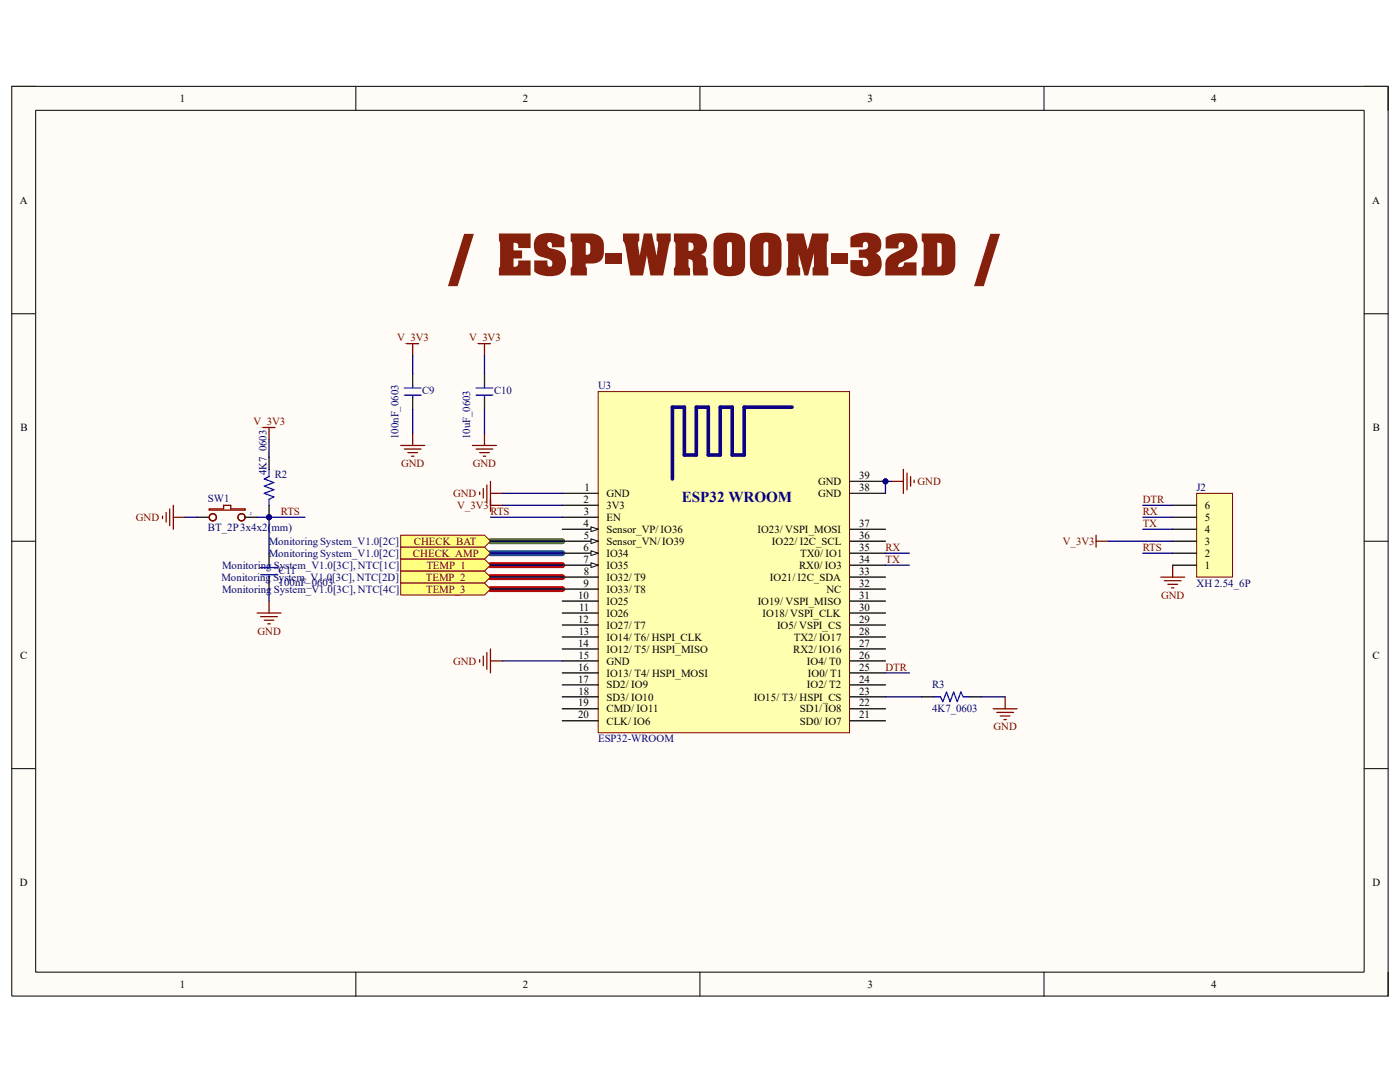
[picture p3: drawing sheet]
<svg xmlns="http://www.w3.org/2000/svg" width="279mm" height="216mm" viewBox="0 0 279 216" stroke-linecap="round" stroke-linejoin="round" font-family="sans-serif">
<path d="M2.3 17.2h274.7v181.6h-274.7z" fill-rule="evenodd" fill="#fffcf8"/>
<path d="M2.3 17.2h274.7v181.6h-274.7z" fill="none" stroke="#000" stroke-width=".2"/>
<path d="M7.1 22h265.1v172h-265.1z" fill-rule="evenodd" fill="#fffcf8"/>
<g fill="none" stroke="#000" stroke-width=".2">
<path d="M2.3 17.2h4.8M71 17.2v4.8M139.7 17.2v4.8M208.4 17.2v4.8M272.2 17.2h4.8v4.8M7.1 22h265.1v172h-265.1zM2.3 62.6h4.8M272.2 62.6h4.8M2.3 108h4.8M272.2 108h4.8M2.3 153.4h4.8M272.2 153.4h4.8"/>
<path d="M71 194v4.8M139.7 194v4.8M208.4 194v4.8M277 194v4.8"/>
</g>
<path d="M97.9 108h14.3" fill="none" stroke="#38761d" stroke-width="1.2"/>
<path d="M97.9 110.4h14.3" fill="none" stroke="#0b5394" stroke-width="1.2"/>
<path d="M97.9 112.8h14.3M97.9 115.2h14.3M97.9 117.5h14.3" fill="none" stroke="#c00" stroke-width="1.2"/>
<g fill="none" stroke="#800000" stroke-width=".25">
<path d="M95.7 98.2v.5M96.5 97.5v1.9M97.2 96.8v3.3M97.9 96v6M97.9 98.4h2.4M177.9 96.1h2.4M180.3 93.7v4.7M181 94.4v3.3M181.7 95.1v1.9M182.4 95.8v.5M97.9 100.8h2.4M218.7 106.8v2.4"/>
<path d="M218.7 108h2.4M231.6 115.2h4.8M232.4 115.9h3.3M233.1 116.6h1.9M233.8 117.3h.5M234 112.8v2.4M95.7 131.6v.5M96.5 130.9v1.9M97.2 130.2v3.4M97.9 129.5v4.8M97.9 131.9h2.4"/>
</g>
<path d="M183.9 139h2.4M193.4 139h2.4" fill="none" stroke="#000" stroke-width=".25"/>
<path d="M186.3 139h1.4l.5 1 .7-1.9 .7 1.9 .7-1.9 .7 1.9 .8-1.9 .4 .9h1.2" fill="none" stroke="#00f" stroke-width=".25"/>
<circle cx="176.7" cy="96.1" r=".48" fill="#000080"/>
<circle cx="176.7" cy="96.1" r=".48" fill="none" stroke="#000080" stroke-width=".2"/>
<path d="M119.4 78.1h50.1v68.1h-50.1z" fill-rule="evenodd" fill="#ffffb0"/>
<path d="M119.4 78.1h50.1v68.1h-50.1z" fill="none" stroke="#800000" stroke-width=".2"/>
<path d="M158.1 81.2h-9.6v9.6h-2.4v-9.6h-2.4v9.6h-2.3v-9.6h-2.4v9.6h-2.4v-9.6h-2.4v14.4" fill="none" stroke="#0c0087" stroke-width=".72"/>
<path d="M112.2 98.4h7.2M112.2 100.8h7.2M112.2 103.2h7.2M112.2 105.6h7.2" fill="none" stroke="#000" stroke-width=".25"/>
<path d="M117.9 105.1l1.5 .5-1.5 .5z" fill="#f8fcff"/>
<path d="M117.9 105.1l1.5 .5-1.5 .5z" fill="none" stroke="#000" stroke-width=".2"/>
<path d="M112.2 108h7.2" fill="none" stroke="#000" stroke-width=".25"/>
<path d="M117.9 107.5l1.5 .5-1.5 .5z" fill="#f8fcff"/>
<path d="M117.9 107.5l1.5 .5-1.5 .5z" fill="none" stroke="#000" stroke-width=".2"/>
<path d="M112.2 110.4h7.2" fill="none" stroke="#000" stroke-width=".25"/>
<path d="M117.9 109.9l1.5 .5-1.5 .5z" fill="#f8fcff"/>
<path d="M117.9 109.9l1.5 .5-1.5 .5z" fill="none" stroke="#000" stroke-width=".2"/>
<path d="M112.2 112.8h7.2" fill="none" stroke="#000" stroke-width=".25"/>
<path d="M117.9 112.3l1.5 .5-1.5 .4z" fill="#f8fcff"/>
<path d="M117.9 112.3l1.5 .5-1.5 .4z" fill="none" stroke="#000" stroke-width=".2"/>
<g fill="none" stroke="#000" stroke-width=".25">
<path d="M169.5 96.1h7.2M112.2 115.2h7.2M112.2 117.5h7.2M112.2 119.9h7.2M112.2 122.3h7.2M112.2 124.7h7.2M112.2 127.1h7.2M112.2 129.5h7.2M112.2 131.9h7.2M112.2 134.3h7.2M112.2 136.7h7.2M112.2 139h7.2"/>
<path d="M112.2 141.4h7.2M112.2 143.8h7.2"/>
</g>
<circle cx="176.7" cy="96.1" r=".48" fill="#000080"/>
<circle cx="176.7" cy="96.1" r=".48" fill="none" stroke="#000080" stroke-width=".2"/>
<g fill="none" stroke="#000" stroke-width=".25">
<path d="M169.5 98.4h7.2M169.5 105.6h7.2M169.5 108h7.2M169.5 110.4h7.2M169.5 112.8h7.2M169.5 115.2h7.2M169.5 117.5h7.2M169.5 119.9h7.2M169.5 122.3h7.2M169.5 124.7h7.2M169.5 127.1h7.2M169.5 129.5h7.2"/>
<path d="M169.5 131.9h7.2M169.5 134.3h7.2M169.5 136.7h7.2M169.5 139h7.2M169.5 141.4h7.2M169.5 143.8h7.2"/>
</g>
<path d="M238.8 98.4h7.2v16.8h-7.2z" fill-rule="evenodd" fill="#ffffb0"/>
<path d="M238.8 98.4h7.2v16.8h-7.2z" fill="none" stroke="#800000" stroke-width=".2"/>
<path d="M234 112.8h4.8M234 110.4h4.8M234 108h4.8M234 105.6h4.8M234 103.2h4.8M234 100.8h4.8" fill="none" stroke="#000" stroke-width=".25"/>
<circle cx="53.7" cy="103.2" r=".48" fill="#000080"/>
<circle cx="53.7" cy="103.2" r=".48" fill="none" stroke="#000080" stroke-width=".2"/>
<path d="M53.7 100.8v2.4" fill="none" stroke="#000" stroke-width=".25"/>
<circle cx="53.7" cy="103.2" r=".48" fill="#000080"/>
<circle cx="53.7" cy="103.2" r=".48" fill="none" stroke="#000080" stroke-width=".2"/>
<path d="M53.7 91.3v2.4M39.4 103.2h2.4M48.9 103.2h2.4M53.7 110.4v2.4M53.7 115.2v2.3" fill="none" stroke="#000" stroke-width=".25"/>
<path d="M53.7 93.7v1.4l-1 .5 2 .7-2 .7 2 .7-2 .7 2 .8-1 .4v1.2M52 113.2h3.4M52 114.7h3.4M53.7 112.8v.4M53.7 114.7v.5" fill="none" stroke="#00f" stroke-width=".25"/>
<g fill="none" stroke="#800000" stroke-width=".25">
<path d="M52.5 85.3h2.4M53.7 85.3v2.4M32.4 103v.5M33.2 102.3v1.9M33.9 101.5v3.4M34.6 100.8v4.8M34.6 103.2h2.4M41.8 101.5h2.8v-.7h1.5v.7h2.8v.3h-7.1zM53.7 119.9v2.4M51.3 122.3h4.8M52 123h3.4M52.7 123.8h2"/>
<path d="M53.5 124.5h.4"/>
<circle cx="42.5" cy="103.2" r=".72"/>
<circle cx="48.2" cy="103.2" r=".72"/>
</g>
<path d="M80 106.8h16.7l1.2 1.2-1.2 1.2h-16.7z" fill-rule="evenodd" fill="#ffff80"/>
<path d="M80 106.8h16.7l1.2 1.2-1.2 1.2h-16.7z" fill="none" stroke="#800000" stroke-width=".2"/>
<path d="M80 109.2h16.7l1.2 1.2-1.2 1.2h-16.7z" fill-rule="evenodd" fill="#ffff80"/>
<path d="M80 109.2h16.7l1.2 1.2-1.2 1.2h-16.7z" fill="none" stroke="#800000" stroke-width=".2"/>
<path d="M177.9 96.1h-1.2v2.3M221.1 108h12.9M228.1 110.4h5.9M228.1 105.6h5.9M228.1 103.2h5.9M228.1 100.8h5.9" fill="none" stroke="#000080" stroke-width=".25"/>
<circle cx="176.7" cy="96.1" r=".48" fill="#000080"/>
<circle cx="176.7" cy="96.1" r=".48" fill="none" stroke="#000080" stroke-width=".2"/>
<path d="M53.7 87.7v3.6M100.3 98.4h11.9M53.7 103.2v7.2M100.3 100.8h11.9M176.7 112.8h4.8M176.7 110.4h4.8M100.3 131.9h11.9M176.7 134.3h4.8" fill="none" stroke="#000080" stroke-width=".25"/>
<circle cx="53.7" cy="103.2" r=".48" fill="#000080"/>
<circle cx="53.7" cy="103.2" r=".48" fill="none" stroke="#000080" stroke-width=".2"/>
<path d="M37 103.2h2.4M51.3 103.2h9.6M53.7 117.5v2.4M97.9 103.2h14.3M97.9 108h14.3M97.9 110.4h14.3M176.7 139h7.2M195.8 139h4.8" fill="none" stroke="#000080" stroke-width=".25"/>
<path d="M200.6 139v2.4M198.2 141.4h4.8M198.9 142.2h3.4M199.6 142.9h1.9M200.4 143.6h.4" fill="none" stroke="#800000" stroke-width=".25"/>
<circle cx="53.7" cy="103.2" r=".48" fill="#000080"/>
<circle cx="53.7" cy="103.2" r=".48" fill="none" stroke="#000080" stroke-width=".2"/>
<g fill="none" stroke="#800000" stroke-width=".25">
<path d="M81.2 68.6h2.4M82.4 68.6v2.4M95.5 68.6h2.4M96.7 68.6v2.4M80 88.9h4.7M80.7 89.6h3.3M81.4 90.3h1.9M82.1 91h.5M82.4 86.5v2.4M94.3 88.9h4.8M95 89.6h3.4M95.7 90.3h1.9"/>
<path d="M96.5 91h.4M96.7 86.5v2.4"/>
</g>
<path d="M82.4 74.6v2.3M82.4 79.3v2.4M96.7 74.6v2.3M96.7 79.3v2.4" fill="none" stroke="#000" stroke-width=".25"/>
<path d="M80.7 78.9h3.3M80.7 77.4h3.3M82.4 76.9v.5M82.4 78.9v.4M95 78.9h3.4M95 77.4h3.4M96.7 76.9v.5M96.7 78.9v.4" fill="none" stroke="#00f" stroke-width=".25"/>
<path d="M82.4 71v3.6M96.7 71v3.6M82.4 81.7v4.8M96.7 81.7v4.8" fill="none" stroke="#000080" stroke-width=".25"/>
<path d="M80 111.6h16.7l1.2 1.2-1.2 1.2h-16.7z" fill-rule="evenodd" fill="#ffff80"/>
<path d="M80 111.6h16.7l1.2 1.2-1.2 1.2h-16.7z" fill="none" stroke="#800000" stroke-width=".2"/>
<path d="M80 114h16.7l1.2 1.2-1.2 1.2h-16.7z" fill-rule="evenodd" fill="#ffff80"/>
<path d="M80 114h16.7l1.2 1.2-1.2 1.2h-16.7z" fill="none" stroke="#800000" stroke-width=".2"/>
<path d="M97.9 112.8h14.3M97.9 115.2h14.3" fill="none" stroke="#000080" stroke-width=".25"/>
<path d="M80 116.4h16.7l1.2 1.1-1.2 1.2h-16.7z" fill-rule="evenodd" fill="#ffff80"/>
<path d="M80 116.4h16.7l1.2 1.1-1.2 1.2h-16.7z" fill="none" stroke="#800000" stroke-width=".2"/>
<path d="M97.9 117.5h14.3" fill="none" stroke="#000080" stroke-width=".25"/>
<text font-size="12.9" fill="#85200c" x="89.5" y="55">/ ESP-WROOM-32D /</text>
<text font-size="3" fill="#000080" x="136.1" y="100.2">ESP32 WROOM</text>
<g font-size="2.2">
<text x="35.9" y="20.4">1</text>
<text x="104.4" y="20.4">2</text>
<text x="173.1" y="20.4">3</text>
<text x="241.7" y="20.4">4</text>
<text x="3.9" y="40.6">A</text>
<text x="273.9" y="40.6">A</text>
<text x="4.1" y="86">B</text>
<text x="274" y="86">B</text>
<text x="171.4" y="95.6">39</text>
<text x="116.5" y="100.4">2</text>
<text x="116.6" y="98">1</text>
<text x="121" y="99.2">GND</text>
<text x="121" y="101.6">3V3</text>
<text x="163.3" y="96.8">GND</text>
<text x="163.3" y="99.2">GND</text>
<text x="171.4" y="98">38</text>
<text x="240.5" y="101.6">6</text>
<text x="116.5" y="105.2">4</text>
<text x="116.5" y="107.5">5</text>
<text x="116.5" y="102.7">3</text>
<text x="121" y="104">EN</text>
<text x="121" y="106.3">Sensor_VP/ IO36</text>
<text x="151.2" y="106.3">IO23/ VSPI_MOSI</text>
<text x="171.4" y="105.2">37</text>
<text x="171.4" y="107.5">36</text>
<text x="240.5" y="106.3">4</text>
<text x="240.5" y="104">5</text>
<text x="116.5" y="109.9">6</text>
<text x="116.5" y="112.3">7</text>
<text x="121" y="108.7">Sensor_VN/ IO39</text>
<text x="121" y="111.1">IO34</text>
<text x="121" y="113.5">IO35</text>
<text x="154.1" y="108.7">IO22/ I2C_SCL</text>
<text x="159.5" y="113.5">RX0/ IO3</text>
<text x="159.7" y="111.1">TX0/ IO1</text>
<text x="171.4" y="109.9">35</text>
<text x="171.4" y="112.3">34</text>
<text x="240.5" y="113.5">1</text>
<text x="240.5" y="111.1">2</text>
<text x="240.5" y="108.7">3</text>
<text x="115.4" y="119.5">10</text>
<text x="116.5" y="117.1">9</text>
<text x="116.5" y="114.7">8</text>
<text x="121" y="115.9">IO32/ T9</text>
<text x="121" y="118.3">IO33/ T8</text>
<text x="153.7" y="115.9">IO21/ I2C_SDA</text>
<text x="164.9" y="118.3">NC</text>
<text x="171.4" y="114.7">33</text>
<text x="171.4" y="117.1">32</text>
<text x="171.4" y="119.5">31</text>
<text x="115.4" y="124.2">12</text>
<text x="115.6" y="121.9">11</text>
<text x="121" y="120.6">IO25</text>
<text x="121" y="123.1">IO26</text>
<text x="121" y="125.4">IO27/ T7</text>
<text x="151.2" y="120.6">IO19/ VSPI_MISO</text>
<text x="152.2" y="123.1">IO18/ VSPI_CLK</text>
<text x="155.1" y="125.4">IO5/ VSPI_CS</text>
<text x="171.4" y="121.9">30</text>
<text x="171.4" y="124.2">29</text>
<text x="4" y="131.4">C</text>
<text x="115.4" y="129">14</text>
<text x="115.4" y="131.4">15</text>
<text x="115.5" y="126.7">13</text>
<text x="121" y="127.8">IO14/ T6/ HSPI_CLK</text>
<text x="121" y="130.2">IO12/ T5/ HSPI_MISO</text>
<text x="158.3" y="130.2">RX2/ IO16</text>
<text x="158.4" y="127.8">TX2/ IO17</text>
<text x="171.4" y="126.7">28</text>
<text x="171.4" y="129">27</text>
<text x="171.4" y="131.4">26</text>
<text x="273.9" y="131.4">C</text>
<text x="115.4" y="133.8">16</text>
<text x="115.4" y="136.2">17</text>
<text x="121" y="132.6">GND</text>
<text x="121" y="135">IO13/ T4/ HSPI_MOSI</text>
<text x="121" y="137.4">SD2/ IO9</text>
<text x="161" y="132.6">IO4/ T0</text>
<text x="161" y="137.4">IO2/ T2</text>
<text x="161.2" y="135">IO0/ T1</text>
<text x="171.4" y="133.8">25</text>
<text x="171.4" y="136.2">24</text>
<text x="115.4" y="143.3">20</text>
<text x="115.4" y="141">19</text>
<text x="115.4" y="138.6">18</text>
<text x="121" y="139.8">SD3/ IO10</text>
<text x="121" y="142.2">CMD/ IO11</text>
<text x="150.5" y="139.8">IO15/ T3/ HSPI_CS</text>
<text x="159.6" y="142.2">SD1/ IO8</text>
<text x="171.4" y="138.6">23</text>
<text x="171.4" y="141">22</text>
<text x="171.4" y="143.3">21</text>
<text x="121" y="144.6">CLK/ IO6</text>
<text x="159.6" y="144.6">SD0/ IO7</text>
<text x="4" y="176.8">D</text>
<text x="273.9" y="176.8">D</text>
<text x="35.9" y="197.1">1</text>
<text x="104.4" y="197.1">2</text>
<text x="173.1" y="197.1">3</text>
<text x="241.7" y="197.1">4</text>
</g>
<g font-size="2.2" fill="#800000">
<text x="79.2" y="68.1">V_3V3</text>
<text x="93.6" y="68.1">V_3V3</text>
<text x="50.6" y="84.8">V_3V3</text>
<text x="80.1" y="93.2">GND</text>
<text x="94.4" y="93.2">GND</text>
<text x="90.4" y="99.2">GND</text>
<text x="91.2" y="101.6">V_3V3</text>
<text x="183.1" y="96.8">GND</text>
<text x="228" y="100.4">DTR</text>
<text x="27.1" y="104">GND</text>
<text x="56" y="102.7">RTS</text>
<text x="97.9" y="102.7">RTS</text>
<text x="228" y="102.7">RX</text>
<text x="228" y="105.2">TX</text>
<text x="82.4" y="111.1">CHECK_AMP</text>
<text x="82.6" y="108.7">CHECK_BAT</text>
<text x="85.1" y="113.5">TEMP_1</text>
<text x="176.7" y="109.9">RX</text>
<text x="176.7" y="112.3">TX</text>
<text x="212.1" y="108.7">V_3V3</text>
<text x="228" y="109.9">RTS</text>
<text x="85" y="115.9">TEMP_2</text>
<text x="85" y="118.3">TEMP_3</text>
<text x="231.7" y="119.5">GND</text>
<text x="51.4" y="126.7">GND</text>
<text x="90.4" y="132.6">GND</text>
<text x="176.7" y="133.8">DTR</text>
<text x="198.3" y="145.8">GND</text>
</g>
<g font-size="2.2" fill="#000080">
<text x="119.4" y="77.7">U3</text>
<text x="84.2" y="78.6">C9</text>
<text x="98.6" y="78.6">C10</text>
<text x="79.5" y="87.7" transform="rotate(-90 79.5 87.7)">100nF_0603</text>
<text x="93.8" y="87.7" transform="rotate(-90 93.8 87.7)">10uF_0603</text>
<text x="53.2" y="94.9" transform="rotate(-90 53.2 94.9)">4K7_0603</text>
<text x="54.9" y="95.3">R2</text>
<text x="41.5" y="100.1">SW1</text>
<text x="238.8" y="98">J2</text>
<text x="41.5" y="105.9">BT_2P 3x4x2(mm)</text>
<text x="44.3" y="113.5">Monitoring System_V1.0[3C], NTC[1C]</text>
<text x="53.6" y="108.7">Monitoring System_V1.0[2C]</text>
<text x="53.6" y="111.1">Monitoring System_V1.0[2C]</text>
<text x="44.2" y="115.9">Monitoring System_V1.0[3C], NTC[2D]</text>
<text x="44.3" y="118.3">Monitoring System_V1.0[3C], NTC[4C]</text>
<text x="55.6" y="114.5">C11</text>
<text x="55.6" y="116.8">100nF_0603</text>
<text x="238.8" y="117.1">XH 2.54_6P</text>
<text x="186" y="137.4">R3</text>
<text x="186" y="142.2">4K7_0603</text>
<text x="119.4" y="148.1">ESP32-WROOM</text>
</g>
<text font-size=".8" fill="#000080" x="49.9" y="102.8">2</text>
</svg>
